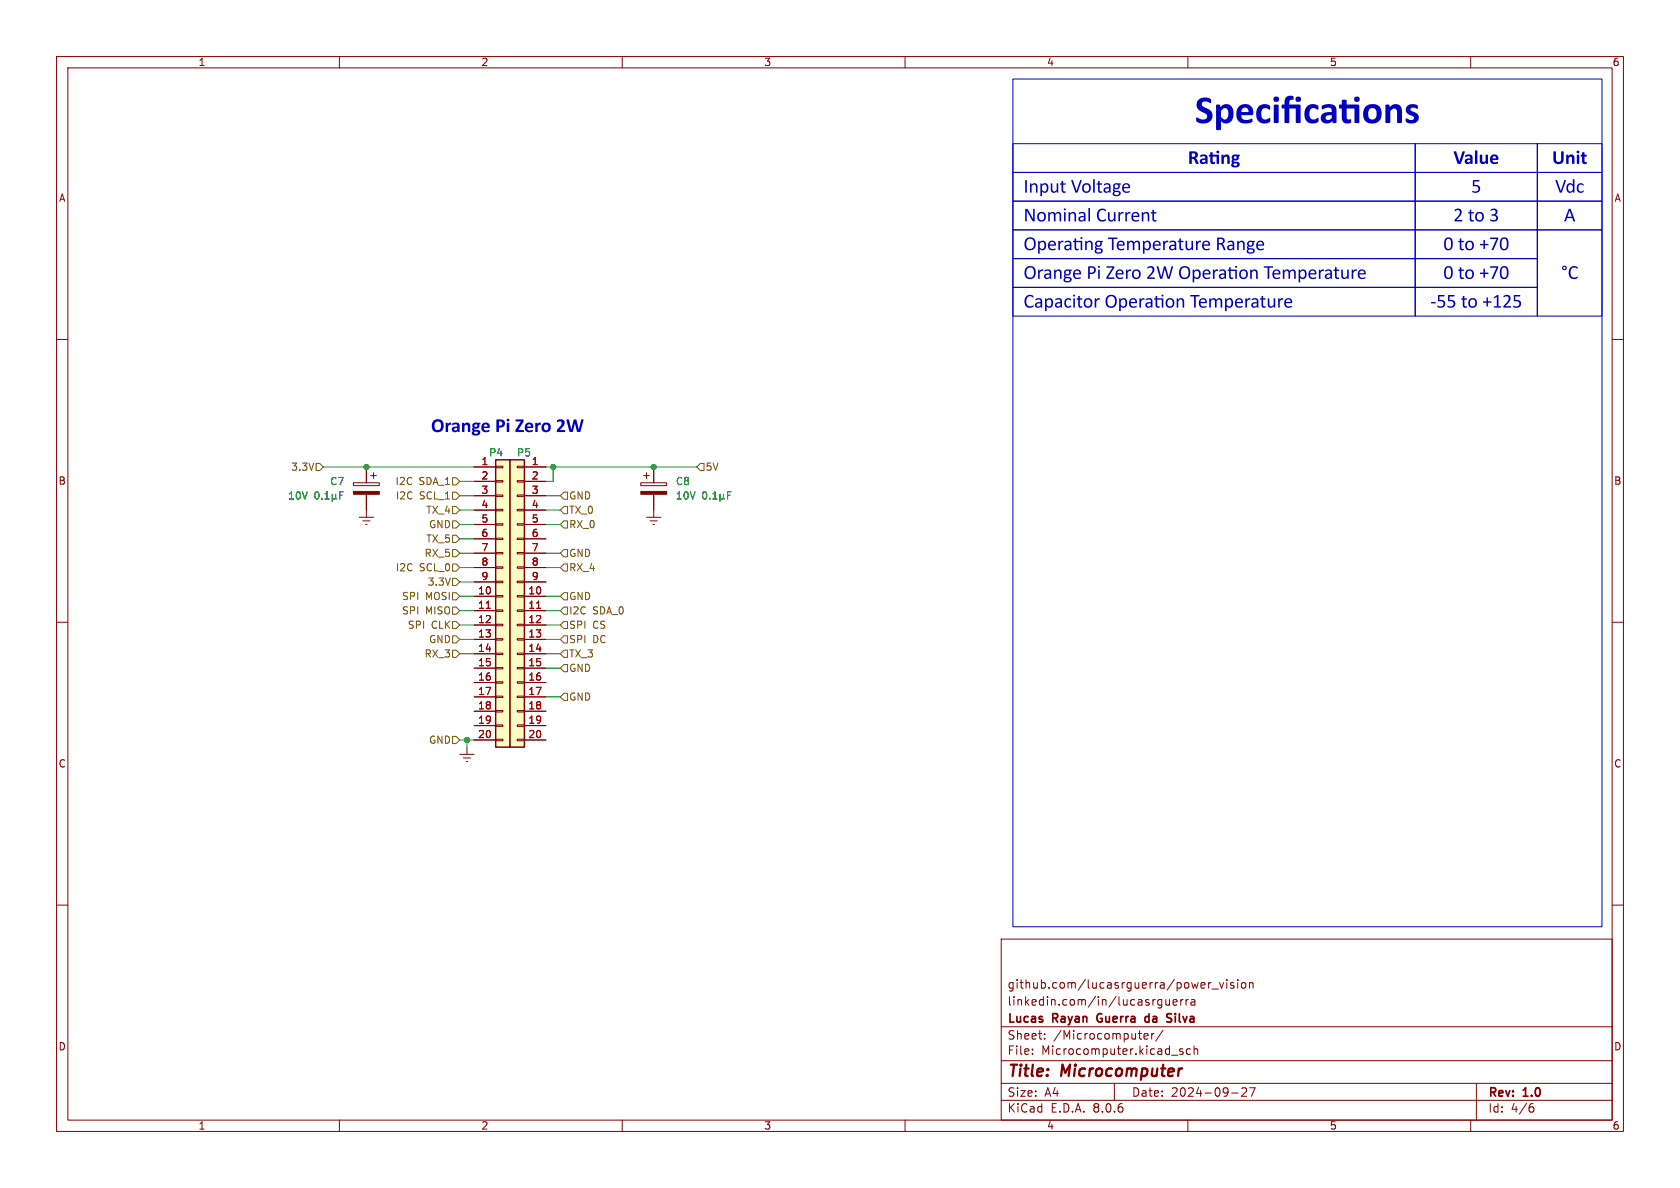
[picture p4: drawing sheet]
<svg xmlns="http://www.w3.org/2000/svg" width="297mm" height="210mm" viewBox="0 0 297 210" stroke-linecap="round" stroke-linejoin="round" font-family="sans-serif">
<g fill="none" stroke="#840000" stroke-width=".18">
<path d="M10 10h277v190h-277zM12 12h273v186h-273zM60 10v2M110 10v2M160 10v2M210 10v2M260 10v2M10 60h2M285 60h2M10 110h2M285 110h2M10 160h2"/>
<path d="M285 160h2M177 166h108v32h-108zM204.7 177.4l.3 .3 .4-.1M205.4 176.7v1.2l-.3 .3-.4-.1M205.4 176.8l-.4-.1-.3 .3M206.1 176.7l.1 .9 .3 .1 .2-.1M206.7 176.7v1M207.4 177.2l.7-.1-.1-.3-.4-.1-.2 .2 .1 .7h.5M208.7 176.7v1M209.2 176.7l-.3 .1-.2 .2M209.7 176.7v1M210.1 176.7l-.3 .1-.1 .2"/>
<path d="M210.6 176.8h.6v.9M211.2 177.1h-.5a.29 .29 0 0 0-.2 .3 .29 .29 0 0 0 .2 .3l.5-.1M214.1 173.7l-.4 .1M214.2 174.8h1.2M215.6 173.7l.4 1 .3-1M216.9 173.2v.1M216.9 173.7v1M218.1 173.8l-.4-.1-.2 .2 .1 .2 .5 .2v.3h-.6M218.8 173.2v.1M218.8 173.7v1M219.5 173.8l.2-.1 .5 .1v.6l-.1 .2-.4 .1-.2-.1zM220.9 173.8l.2-.1 .4 .1v.9"/>
<path d="M220.9 173.7v1M60 198v2M110 198v2M160 198v2M177 194.5h108M177 191.5h108M177 187.5h108M177 181.5h108M182.5 186.3v.1M182.5 185.5v.1M184.7 183.6v.1M184.7 182.8v.1"/>
<path d="M197 191.5v3M202.2 183.2l.8-.1-.1-.3-.4-.1-.3 .2 .1 .7h.6M203.6 182.7v1M204 182.7l-.3 .1-.1 .2M205.6 182.1l-1.3 2M209.1 185.5l-.4-.1-.2 .2 .1 .2 .5 .2v.3h-.6M210 198v2M210.5 185.5l-.5-.1-.3 .3v.4l.2 .2h.6M211.1 185.5l.2-.1 .4 .1v.9M211.1 184.9v1.5M217.7 193.2h1.2M219.5 192.4l.6-.1 .2 .1 .1 .3-.9 1.1h.9"/>
<path d="M220.9 192.3h1l-.7 1.5M260 198v2M261 191.5v6.5M270.6 195.7h.3l.3 .3-.1 .5-.5 .1M271 195.1l-.4 .1"/>
</g>
<path d="M194.1 179.4l-.2 .4 .2 .7M203.1 179.8l-.4-.1-.3 .3v.4l.2 .2h.5M206.6 179.9l.4 .1 .1 .4-.3 .3h-.3M206.6 179.2l.5 .1" fill="none" stroke="#840000" stroke-width=".3"/>
<path d="M87.6 81.3h2.6v50.8h-2.6z" fill="#ffffc2"/>
<g fill="none" stroke="#840000" stroke-width=".18">
<path d="M63.5 91.4h2.5M64.1 92.1h1.3M64.6 92.7h.3M64.8 90.2v1.2M83.8 82.6h3.8M83.8 85.1h3.8M83.8 87.6h3.8M83.8 90.2h3.8M83.8 92.7h3.8M83.8 95.3h3.8M83.8 97.8h3.8M87.6 97.7h1.3v.2h-1.3z"/>
<path d="M87.6 95.1h1.3v.3h-1.3zM87.6 92.6h1.3v.2h-1.3zM87.6 90h1.3v.3h-1.3zM87.6 87.5h1.3v.3h-1.3zM87.6 85h1.3v.2h-1.3zM87.6 82.4h1.3v.3h-1.3zM113.3 85.3h4.6v.6h-4.6zM113.8 84.1h1M114.3 91.4h2.5M114.3 83.6v1M114.9 92.1h1.3M115.4 92.7h.3"/>
<path d="M115.6 82.6v2.7M115.6 87.4v4M83.8 105.4h3.8M83.8 108h3.8M83.8 110.5h3.8M83.8 113h3.8M83.8 115.6h3.8M83.8 118.1h3.8M83.8 100.3h3.8M83.8 102.9h3.8M87.6 118h1.3v.2h-1.3zM87.6 115.4h1.3v.3h-1.3z"/>
<path d="M87.6 112.9h1.3v.3h-1.3zM87.6 110.4h1.3v.2h-1.3zM87.6 107.8h1.3v.3h-1.3zM87.6 105.3h1.3v.2h-1.3zM87.6 102.7h1.3v.3h-1.3zM87.6 100.2h1.3v.3h-1.3zM81.3 133.4h2.5M81.9 134h1.3M82.4 134.6h.3M82.5 132.1v1.3M83.8 120.7h3.8M83.8 123.2h3.8"/>
<path d="M83.8 125.7h3.8M83.8 128.3h3.8M83.8 130.8h3.8M87.6 130.7h1.3v.2h-1.3zM87.6 128.1h1.3v.3h-1.3zM87.6 125.6h1.3v.3h-1.3zM87.6 123.1h1.3v.2h-1.3zM87.6 120.5h1.3v.3h-1.3z"/>
</g>
<path d="M87.6 81.3h2.6v50.8h-2.6z" fill="none" stroke="#840000" stroke-width=".25"/>
<path d="M86 107.5h.7" fill="none" stroke="#a90000" stroke-width=".18"/>
<path d="M113.3 86.9h4.6v.5h-4.6z" fill="#840000" stroke="#840000" stroke-width=".18"/>
<path d="M124.3 87.1l.2-.2a.68 .68 0 0 1 .5 .7 .68 .68 0 0 1-.5 .6l-.2-.1-.1-.4zM125.5 88.1v.1M126 88.2h.7M126 87.3l.4-.4v1.3M127.3 88l.2 .2h.2l.2-.2M127.3 87.4v1.2M127.9 88l.2 .2M127.9 87.4v.6M128.6 87.5h.4M129.2 86.9h-.6v1.3" fill="none" stroke="#006464" stroke-width=".18"/>
<path d="M90.2 81.3h2.5v50.8h-2.5z" fill="#ffffc2"/>
<g fill="none" stroke="#840000" stroke-width=".18">
<path d="M62.5 85.3h4.6v.6h-4.6zM64.8 82.6v2.7M64.8 87.4v2.8M65.5 84.1h1M66 83.6v1M91.4 97.7h1.3v.2h-1.3zM91.4 95.1h1.3v.3h-1.3zM91.4 92.6h1.3v.2h-1.3zM91.4 90h1.3v.3h-1.3zM91.4 87.5h1.3v.3h-1.3zM91.4 85h1.3v.2h-1.3zM91.4 82.4h1.3v.3h-1.3z"/>
<path d="M92.7 82.6h3.8M92.7 85.1h3.8M92.7 87.6h3.8M92.7 90.2h3.8M92.7 92.7h3.8M92.7 95.3h3.8M92.7 97.8h3.8M91.4 118h1.3v.2h-1.3zM91.4 115.4h1.3v.3h-1.3zM91.4 112.9h1.3v.3h-1.3zM91.4 110.4h1.3v.2h-1.3zM91.4 107.8h1.3v.3h-1.3z"/>
<path d="M91.4 105.3h1.3v.2h-1.3zM91.4 102.7h1.3v.3h-1.3zM91.4 100.2h1.3v.3h-1.3zM92.7 105.4h3.8M92.7 108h3.8M92.7 110.5h3.8M92.7 113h3.8M92.7 115.6h3.8M92.7 118.1h3.8M92.7 100.3h3.8M92.7 102.9h3.8M91.4 130.7h1.3v.2h-1.3z"/>
<path d="M91.4 128.1h1.3v.3h-1.3zM91.4 125.6h1.3v.3h-1.3zM91.4 123.1h1.3v.2h-1.3zM91.4 120.5h1.3v.3h-1.3zM92.7 120.7h3.8M92.7 123.2h3.8M92.7 125.7h3.8M92.7 128.3h3.8M92.7 130.8h3.8"/>
</g>
<path d="M90.2 81.3h2.5v50.8h-2.5z" fill="none" stroke="#840000" stroke-width=".25"/>
<path d="M94.9 107.5h.7" fill="none" stroke="#a90000" stroke-width=".18"/>
<path d="M62.5 86.9h4.6v.5h-4.6z" fill="#840000" stroke="#840000" stroke-width=".18"/>
<path d="M55.8 87.1l.2-.2a.68 .68 0 0 1 .4 .7 .68 .68 0 0 1-.4 .6l-.2-.1-.2-.4zM56.9 88.1v.1M57.5 88.2h.7M57.5 87.3l.3-.4v1.3M58.7 88l.2 .2h.3l.1-.2M58.7 87.4v1.2M59.3 88l.2 .2M59.3 87.4v.6M60.1 87.5h.4M60.7 86.9h-.6v1.3" fill="none" stroke="#006464" stroke-width=".18"/>
<g fill="none" stroke="#725600" stroke-width=".18">
<path d="M55.9 81.9h.6l.6 .7-.6 .6h-.6zM80 92.1h.6l.7 .6-.7 .6h-.6zM80 97.2h.6l.7 .6-.7 .6h-.6zM80 94.6h.6l.7 .7-.7 .6h-.6zM80 89.5h.6l.7 .7-.7 .6h-.6zM80 87h.6l.7 .6-.7 .7h-.6zM80 84.5h.6l.7 .6-.7 .6h-.6zM80 99.7h.6l.7 .6-.7 .7h-.6zM99.7 97.2h.6v1.2h-.6l-.6-.6zM99.7 89.5h.6v1.3h-.6l-.6-.6zM99.7 87h.6v1.3h-.6l-.6-.7zM99.7 92.1h.6v1.2h-.6l-.6-.6z"/>
<path d="M99.7 99.7h.6v1.3h-.6l-.6-.7zM123.8 81.9h.7v1.3h-.7l-.6-.6zM80 107.3h.6l.7 .7-.7 .6h-.6zM80 102.2h.6l.7 .7-.7 .6h-.6zM80 104.8h.6l.7 .6-.7 .6h-.6zM80 112.4h.6l.7 .6-.7 .7h-.6zM80 109.9h.6l.7 .6-.7 .6h-.6zM80 114.9h.6l.7 .7-.7 .6h-.6zM99.1 113l.6-.6h.6v1.3h-.6zM99.7 117.5h.6v1.2h-.6l-.6-.6zM99.7 107.3h.6v1.3h-.6l-.6-.6zM99.7 114.9h.6v1.3h-.6l-.6-.6z"/>
<path d="M99.7 109.9h.6v1.2h-.6l-.6-.6zM99.7 104.8h.6v1.2h-.6l-.6-.6zM80 130.2h.6l.7 .6-.7 .6h-.6zM99.7 122.6h.6v1.2h-.6l-.6-.6z"/>
</g>
<g fill="none" stroke="#0000c2" stroke-width=".18">
<path d="M179.1 30.5h71.1v5.1h-71.1zM179.1 25.4h71.1v5.1h-71.1zM179.1 35.6h71.1v5h-71.1zM250.2 35.6h21.6v5h-21.6zM250.2 30.5h21.6v5.1h-21.6zM250.2 25.4h21.6v5.1h-21.6zM271.8 30.5h11.4v5.1h-11.4zM271.8 25.4h11.4v5.1h-11.4zM271.8 35.6h11.4v5h-11.4zM179.1 45.7h71.1v5.1h-71.1zM179.1 40.6h71.1v5.1h-71.1zM250.2 45.7h21.6v5.1h-21.6z"/>
<path d="M250.2 40.6h21.6v5.1h-21.6zM250.2 50.8h21.6v5.1h-21.6zM271.8 40.6h11.4v15.3h-11.4z"/>
</g>
<g fill="#0000c2">
<path d="M276.2 47.1a.42 .42 0 0 1 .7 0 .42 .42 0 0 1-.2 .7 .42 .42 0 0 1-.6-.4h.3a.21 .21 0 0 0 .2 .1 .21 .21 0 0 0 .1-.3 .21 .21 0 0 0-.3 .1l-.3 .1z"/>
<path d="M277.7 47.3a.7 .7 0 0 1 .7-.3 .7 .7 0 0 1 .5 .5 .76 .76 0 0 0-1-.1 .76 .76 0 0 0-.3 .9 .74 .74 0 0 0 .5 .7 .74 .74 0 0 0 .8-.1 .72 .72 0 0 1-.5 .5 .72 .72 0 0 1-.7-.3 1.44 1.44 0 0 1 0-1.8z"/>
</g>
<path d="M179.1 14h104.1v149.8h-104.1zM179.1 50.8h71.1v5.1h-71.1z" fill="none" stroke="#0000c2" stroke-width=".18"/>
<g fill="none" stroke="#009600" stroke-width=".18">
<path d="M57.1 82.6h26.7M81.3 97.8h2.5M81.3 92.7h2.5M81.3 90.2h2.5M81.3 87.6h2.5M81.3 85.1h2.5M81.3 95.3h2.5M96.5 97.8h2.6M96.5 92.7h2.6M96.5 82.6h26.7M96.5 90.2h2.6M96.5 87.6h2.6"/>
<path d="M97.8 82.6v2.5h-1.3M81.3 113h2.5M81.3 115.6h2.5M81.3 110.5h2.5M81.3 100.3h2.5M81.3 105.4h2.5M81.3 108h2.5M81.3 102.9h2.5M96.5 113h2.6M96.5 115.6h2.6M96.5 110.5h2.6M96.5 100.3h2.6"/>
<path d="M96.5 105.4h2.6M96.5 108h2.6M96.5 118.1h2.6M81.3 130.8h2.5M82.5 130.8v1.3M96.5 123.2h2.6"/>
</g>
<g fill="none" stroke="#840000" stroke-width=".18">
<path d="M64.8 82.6v2.7M64.8 87.4v2.8M83.8 82.6h3.8M83.8 85.1h3.8M83.8 87.6h3.8M83.8 90.2h3.8M83.8 92.7h3.8M83.8 95.3h3.8M83.8 97.8h3.8M92.7 82.6h3.8M92.7 85.1h3.8M92.7 87.6h3.8"/>
<path d="M92.7 90.2h3.8M92.7 92.7h3.8M92.7 95.3h3.8M92.7 97.8h3.8M115.6 82.6v2.7M115.6 87.4v2.8M83.8 105.4h3.8M83.8 108h3.8M83.8 110.5h3.8M83.8 113h3.8M83.8 115.6h3.8M83.8 118.1h3.8"/>
<path d="M83.8 100.3h3.8M83.8 102.9h3.8M92.7 105.4h3.8M92.7 108h3.8M92.7 110.5h3.8M92.7 113h3.8M92.7 115.6h3.8M92.7 118.1h3.8M92.7 100.3h3.8M92.7 102.9h3.8M83.8 120.7h3.8M83.8 123.2h3.8"/>
<path d="M83.8 125.7h3.8M83.8 128.3h3.8M83.8 130.8h3.8M92.7 120.7h3.8M92.7 123.2h3.8M92.7 125.7h3.8M92.7 128.3h3.8M92.7 130.8h3.8"/>
</g>
<path d="M86 107.5h.7M94.9 107.5h.7" fill="none" stroke="#a90000" stroke-width=".18"/>
<g fill="none" stroke="#006464" stroke-width=".18">
<path d="M55.8 87.1l.2-.2a.68 .68 0 0 1 .4 .7 .68 .68 0 0 1-.4 .6l-.2-.1-.2-.4zM56.9 88.1v.1M57.5 88.2h.7M57.5 87.3l.3-.4v1.3M58.7 88l.2 .2h.3l.1-.2M58.7 87.4v1.2M59.3 88l.2 .2M59.3 87.4v.6M60.1 87.5h.4M60.7 86.9h-.6v1.3M124.3 87.1l.2-.2a.68 .68 0 0 1 .5 .7 .68 .68 0 0 1-.5 .6l-.2-.1-.1-.4zM125.5 88.1v.1"/>
<path d="M126 88.2h.7M126 87.3l.4-.4v1.3M127.3 88l.2 .2h.2l.2-.2M127.3 87.4v1.2M127.9 88l.2 .2M127.9 87.4v.6M128.6 87.5h.4M129.2 86.9h-.6v1.3"/>
</g>
<g fill="#009600" stroke="#009600" stroke-width=".18">
<circle cx="82.5" cy="130.8" r=".46"/>
<circle cx="97.8" cy="82.6" r=".46"/>
<circle cx="115.6" cy="82.6" r=".46"/>
<circle cx="64.8" cy="82.6" r=".46"/>
</g>
<text font-size="7" fill="#0000c2" x="211.2" y="23.2">Specifications</text>
<g font-size="3.5" fill="#0000c2">
<text x="210" y="29.7">Rating</text>
<text x="256.9" y="29.7">Value</text>
<text x="274.4" y="29.7">Unit</text>
<text x="180.9" y="34.8">Input Voltage</text>
<text x="260.1" y="34.8">5</text>
<text x="274.9" y="34.8">Vdc</text>
<text x="180.9" y="39.9">NominalCurrent</text>
<text x="256.9" y="39.9">2 to 3</text>
<text x="276.5" y="39.9">A</text>
<text x="180.9" y="45">OperatingTemperatureRange</text>
<text x="255.2" y="45">0 to +70</text>
<text x="180.9" y="50">OrangePiZero2WOperationTemperature</text>
<text x="255.2" y="50">0 to +70</text>
<text x="180.9" y="55.1">CapacitorOperationTemperature</text>
<text x="252.9" y="55.1">-55to +125</text>
<text x="76.2" y="76.8">OrangePiZero2W</text>
</g>
<g font-size="2.8" fill="#840000">
<text x="178" y="190.9">Title:</text>
<text x="187.7" y="190.9">Microcomputer</text>
</g>
<g font-size="2.1" fill="#840000">
<text x="178" y="178">linkedin.com/in/lucasrguerra</text>
<text x="178" y="175">github.com/lucasrguerra/power_vision</text>
<text x="178" y="184">Sheet:</text>
<text x="178" y="181.2">Lucas</text>
<text x="186.2" y="181.2">Rayan</text>
<text x="186.2" y="184">/Microcomputer/</text>
<text x="194.6" y="181.2">Guerra</text>
<text x="203.7" y="181.2">da</text>
<text x="208.2" y="181.2">Silva</text>
<text x="178" y="186.7">File:</text>
<text x="184.1" y="186.7">Microcomputer.kicad_sch</text>
<text x="178" y="196.9">KiCad</text>
<text x="178" y="194.1">Size:</text>
<text x="184.7" y="194.1">A4</text>
<text x="185.7" y="196.9">E.D.A.</text>
<text x="193.3" y="196.9">8.0.6</text>
<text x="200" y="194.1">Date:</text>
<text x="207" y="194.1">2024-09-27</text>
<text x="263" y="194.3">Rev:</text>
<text x="263" y="196.9">Id:</text>
<text x="267.1" y="196.9">4/6</text>
<text x="269.4" y="194.3">1.0</text>
</g>
<g font-size="1.8" fill="#840000">
<text x="35" y="11.9">1</text>
<text x="85" y="11.9">2</text>
<text x="135" y="11.9">3</text>
<text x="185" y="11.9">4</text>
<text x="235" y="11.9">5</text>
<text x="285" y="11.9">6</text>
<text x="10.3" y="35.9">A</text>
<text x="285.3" y="35.9">A</text>
<text x="10.3" y="85.9">B</text>
<text x="285.3" y="85.9">B</text>
<text x="10.3" y="135.9">C</text>
<text x="285.3" y="135.9">C</text>
<text x="10.3" y="185.9">D</text>
<text x="285.3" y="185.9">D</text>
<text x="35" y="199.9">1</text>
<text x="85" y="199.9">2</text>
<text x="135" y="199.9">3</text>
<text x="185" y="199.9">4</text>
<text x="235" y="199.9">5</text>
<text x="285" y="199.9">6</text>
</g>
<g font-size="1.8" fill="#725600">
<text x="51.4" y="83.4">3.3V</text>
<text x="124.7" y="83.4">5V</text>
<text x="69.8" y="86">I2C</text>
<text x="69.9" y="88.5">I2C</text>
<text x="74.1" y="86">SDA_1</text>
<text x="74.1" y="88.5">SCL_1</text>
<text x="100.5" y="88.5">GND</text>
<text x="75.3" y="91">TX_4</text>
<text x="75.7" y="93.6">GND</text>
<text x="100.5" y="91">TX_0</text>
<text x="100.5" y="93.6">RX_0</text>
<text x="69.9" y="101.2">I2C</text>
<text x="74.1" y="101.2">SCL_0</text>
<text x="75" y="98.7">RX_5</text>
<text x="75.3" y="96.1">TX_5</text>
<text x="100.5" y="98.7">GND</text>
<text x="100.5" y="101.2">RX_4</text>
<text x="71" y="106.3">SPI</text>
<text x="75.2" y="106.3">MOSI</text>
<text x="75.5" y="103.7">3.3V</text>
<text x="100.5" y="106.3">GND</text>
<text x="71" y="108.8">SPI</text>
<text x="72" y="111.4">SPI</text>
<text x="75.2" y="108.8">MISO</text>
<text x="75.7" y="113.9">GND</text>
<text x="76.3" y="111.4">CLK</text>
<text x="100.5" y="108.8">I2C</text>
<text x="100.5" y="111.4">SPI</text>
<text x="100.5" y="113.9">SPI</text>
<text x="104.8" y="108.8">SDA_0</text>
<text x="104.8" y="111.4">CS</text>
<text x="104.8" y="113.9">DC</text>
<text x="75" y="116.4">RX_3</text>
<text x="100.5" y="119">GND</text>
<text x="100.5" y="116.4">TX_3</text>
<text x="100.5" y="124.1">GND</text>
<text x="75.7" y="131.7">GND</text>
</g>
<g font-size="1.8" fill="#a90000">
<text x="85" y="82.3">1</text>
<text x="93.9" y="82.3">1</text>
<text x="85" y="84.8">2</text>
<text x="85" y="87.4">3</text>
<text x="85" y="89.9">4</text>
<text x="93.9" y="84.8">2</text>
<text x="93.9" y="87.4">3</text>
<text x="93.9" y="89.9">4</text>
<text x="85" y="92.5">5</text>
<text x="85" y="95">6</text>
<text x="93.9" y="92.5">5</text>
<text x="93.9" y="95">6</text>
<text x="85" y="97.5">7</text>
<text x="85" y="100.1">8</text>
<text x="93.9" y="97.5">7</text>
<text x="93.9" y="100.1">8</text>
<text x="84.4" y="105.2">10</text>
<text x="84.4" y="107.7">11</text>
<text x="85" y="102.6">9</text>
<text x="93.3" y="105.2">10</text>
<text x="93.3" y="107.7">11</text>
<text x="93.9" y="102.6">9</text>
<text x="84.4" y="110.2">12</text>
<text x="84.4" y="112.8">13</text>
<text x="93.3" y="110.2">12</text>
<text x="93.3" y="112.8">13</text>
<text x="84.4" y="115.3">14</text>
<text x="84.4" y="117.9">15</text>
<text x="93.3" y="115.3">14</text>
<text x="93.3" y="117.9">15</text>
<text x="84.4" y="120.4">16</text>
<text x="84.4" y="122.9">17</text>
<text x="84.4" y="125.5">18</text>
<text x="93.3" y="120.4">16</text>
<text x="93.3" y="122.9">17</text>
<text x="93.3" y="125.5">18</text>
<text x="84.4" y="128">19</text>
<text x="84.4" y="130.6">20</text>
<text x="93.3" y="128">19</text>
<text x="93.3" y="130.6">20</text>
</g>
<g font-size="1.8" fill="#006464">
<text x="86.4" y="80.9">P4</text>
<text x="91.3" y="80.9">P5</text>
<text x="50.8" y="88.5">10V</text>
<text x="58.3" y="86">C7</text>
<text x="119.4" y="86">C8</text>
<text x="119.4" y="88.5">10V</text>
</g>
</svg>
